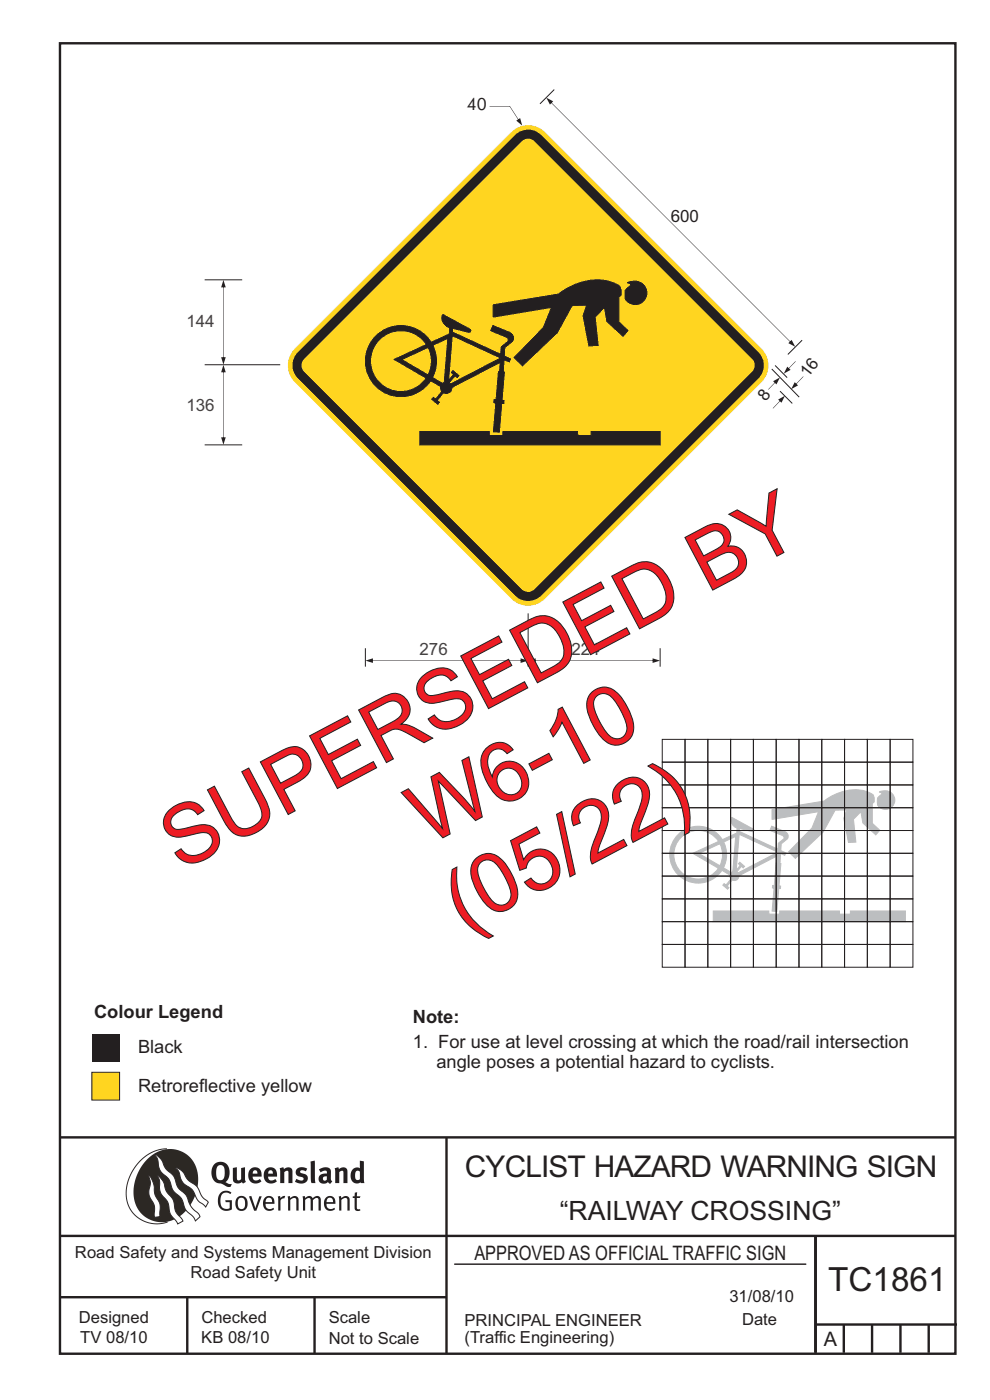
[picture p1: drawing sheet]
<svg xmlns="http://www.w3.org/2000/svg" width="210mm" height="297mm" viewBox="0 0 210 297" stroke-linecap="round" stroke-linejoin="round" font-family="sans-serif">
<g fill="none" stroke="#231f20" stroke-width=".51">
<path d="M12.7 9.2h190v278h-190zM12.7 241.3h190M94.7 241.4v45.8M12.7 275.2h82M12.7 262.2h190.1M39.7 275.2v12M66.7 275.2v12M173 262.1v24.9M173 281h30M179 281v6M185 281v6M191 281v6"/>
<path d="M197 281v6"/>
</g>
<path d="M96.4 268.2h74.6" fill="none" stroke="#231f20" stroke-width=".21"/>
<path d="M35.4 243.7a9.5 9.5 0 0 0-8.6 10.4 6.5 6.5 0 0 0 8.8 5.1" fill="none" stroke="#2c2824" stroke-width=".21"/>
<path d="M31.3 245.9a6.1 6.1 0 0 1 7.3-1.6 6.1 6.1 0 0 1 3.4 6.6 8.8 8.8 0 0 1-7.2 8.4 6.1 6.1 0 0 1-6.4-7.5 10.5 10.5 0 0 1 2.9-5.9z" fill-rule="evenodd" fill="#2c2824"/>
<g fill="#fff" stroke="#2c2824" stroke-width=".21">
<path d="M31.6 249.4l.3 .3 .6 1.2 .4 2.5 1 2 .1 2.7-1.2 .2-.1-2.5-.9-1.8-.2-.7 .3-2.4z" fill-rule="evenodd"/>
<path d="M37.1 247.7l.6 .1 .9 .6 1.3 1.9 1.9 1.5 1.1 2.1 1.3 1.2-.6 1-1.6-1.5-1.2-2.2-2-1.5-.5-.9-.4-1.5z" fill-rule="evenodd"/>
<path d="M32.8 244.9l.4 .1 .9 .8 1 2.1 1.7 1.5 .9 2.5 1.7 1.6 1.2 2.5 1.6 1.6 .2 .5-1 .9-.4-.9-1.6-1.5-1-2.4-1.7-1.7-.9-2.4-1.8-1.7-.3-.9-.3-1.6z" fill-rule="evenodd"/>
<path d="M33.4 249.4l.5 .3 .7 1 .7 2 1.5 1.9 .5 2.5 1.4 1.8 .1 .1-1.1 .7-1.6-2.2-.6-2.5-1.4-1.9-.3-1v-1.6z" fill-rule="evenodd"/>
</g>
<g fill="#231f20">
<path d="M46.8 253.1l.5-.4 .6-.1 .7 .1 .5 .3-.2 .3-.9-.3-.8 .2-.3 .7-.1 1.1 .1 .6 .3 .5 .5 .3 .6 .1 .4-.2v-1.3h-.8l-.1-.4h1.4v2l-.7 .2-.8 .1-.6-.2-.5-.5-.3-.8-.1-.9 .2-.8z" fill-rule="evenodd"/>
<path d="M50.7 254.3l.7-.2 .5 .5 .1 1.2-.2 .4-.3 .3h-.5l-.4-.4-.2-1.1zM50.4 254l-.5 1.1 .2 1.2 .8 .6 1-.2 .4-.4 .2-.5v-.8l-.2-.7-.3-.4-.5-.2h-.6z" fill-rule="evenodd"/>
<path d="M52.8 253.8l.5-.1 .9 2.6 .8-2.5h.5l-1.1 3h-.5z" fill-rule="evenodd"/>
<path d="M56.6 254.2l.4-.1 .4 .1 .2 .3 .1 .5h-1.4zM56.2 254l-.4 1v.7l.3 .6 .3 .4 .6 .2 1-.3 .2-.1-.2-.3-.6 .3-.7-.2-.3-.2-.1-.6v-.1h1.9l-.2-1.2-.8-.5-.5 .1z" fill-rule="evenodd"/>
<path d="M58.9 253.8l.5-.1 .1 .5 .4-.4 .6-.1-.2 .5-.4 .1-.4 .3v2.2h-.5z" fill-rule="evenodd"/>
<path d="M61 253.8h.5a.24 .24 0 0 0 .1 .3 .24 .24 0 0 0 .3-.2l.8-.2 .6 .5v2.6h-.4l-.1-2.3-.1-.3-.3-.1-.8 .5v2.2h-.5z" fill-rule="evenodd"/>
<path d="M64.2 253.8h.4a.23 .23 0 0 0 .2 .3 .23 .23 0 0 0 .3-.2l.5-.2 .5 .2a.23 .23 0 0 0 .3 .2 .23 .23 0 0 0 .2-.1l.8-.3 .6 .4 .1 2.7h-.5v-2.3l-.1-.3-.3-.1-.8 .5v2.2h-.5v-2.3l-.1-.3h-.3l-.8 .4v2.2h-.4z" fill-rule="evenodd"/>
<path d="M69.5 254.2l.5-.1 .4 .1 .2 .8h-1.3zM69.2 254l-.5 1 .1 .7 .2 .6 .4 .4 .4 .2 1.1-.3 .2-.1-.2-.3-.6 .3-.7-.2-.3-.3v-.6h1.9l-.2-1.2-.4-.3-.5-.2-.5 .1z" fill-rule="evenodd"/>
<path d="M71.8 253.8h.5a.24 .24 0 0 0 .1 .3 .24 .24 0 0 0 .4-.2l.7-.2 .6 .5 .1 2.6h-.5v-2.3l-.1-.3-.4-.1-.8 .5v2.2h-.5z" fill-rule="evenodd"/>
<path d="M75.3 253l.5-.1-.1 .9h.8l-.2 .3h-.6v2.2l.2 .2h.5v.3l-.2 .1-.6-.1-.4-.3v-2.4h-.4v-.3h.4z" fill-rule="evenodd"/>
<path d="M46.2 247.4l.4-.2h.4l.6 .6v1.8l-.2 .5-.4 .2h-.7l-.3-.5-.1-1.6zM45.5 246.9l-.4 .7-.2 .8v1l.3 .9 .7 .6 1 .2 1.6 .7 .4-.1 .3-.5h-.6l-.8-.4 .7-.9 .2-1.5a1.91 1.91 0 0 0-1.1-1.8 1.91 1.91 0 0 0-2.1 .3z" fill-rule="evenodd"/>
<path d="M49.4 247.8l.8-.2 .1 2.5 .1 .2 .3 .1 .4-.3v-2.3l.9-.2v2.6l.2 .5-.7 .3a.39 .39 0 0 0-.7 0h-.8l-.5-.4z" fill-rule="evenodd"/>
<path d="M53.8 248.4l.3-.1h.3l.2 .7h-1zM53.1 248l-.3 .5-.1 .8v.7l.4 .6 .5 .4 .6 .1 .7-.1 .6-.4-.4-.5-.4 .3h-.5l-.4-.1-.2-.4v-.3h1.9l-.1-1-.3-.6-1-.4-.5 .1z" fill-rule="evenodd"/>
<path d="M57.1 248.4l.2-.1h.4l.2 .7h-1zM56.4 248l-.4 .6-.1 .8 .1 .7 .4 .5 .5 .4 .6 .1 .6-.1 .6-.4-.3-.5-.6 .3h-.5l-.4-.6v-.2h1.9l-.1-1-.3-.6-.5-.3-.5-.1-.5 .1z" fill-rule="evenodd"/>
<path d="M59.3 247.8l.8-.2 .1 .4 1-.4 .7 .3 .1 .5v2.6h-.8v-2.3l-.3-.3-.6 .3v2.3h-.9z" fill-rule="evenodd"/>
<path d="M63 248l.9-.4 1.3 .3-.3 .6-.9-.2-.3 .2 .1 .3 1 .3 .4 .4v.8l-.4 .6-1.1 .2-1.1-.4 .3-.6 1 .4 .3-.1 .2-.3-.2-.3-.9-.3-.4-.3-.2-.6z" fill-rule="evenodd"/>
<path d="M68.6 249.7l.7-.2v.8l-.3 .2-.3-.1-.2-.3zM67.6 248.1l.4 .6 .8-.4 .5 .2a.35 .35 0 0 1 0 .5 .35 .35 0 0 1-.5 0l-1 .4-.2 .9 .2 .4 .3 .3h1.1a.49 .49 0 0 1 .8 .2l.5-.6-.3-.4v-1.7l-.2-.5-.4-.3-.6-.1z" fill-rule="evenodd"/>
<path d="M71 247.8l.8-.2 .1 .4 .9-.4 .7 .3 .2 .5v2.6h-.8l-.1-2.3-.2-.3-.6 .3v2.3h-.9z" fill-rule="evenodd"/>
<path d="M75.6 248.5l.3-.1 .4 .2v1.5l-.3 .2h-.4l-.2-.4-.1-.9zM76.3 246.2v1.3a.19 .19 0 0 1 0 .3 .19 .19 0 0 1-.3-.1l-.8 .1-.6 .5-.2 .9 .1 1 .3 .5 .6 .3h.6l.5-.2v.2h.8l-.1-4.6z" fill-rule="evenodd"/>
<path d="M65.9 246.4l.9-.2 .1 4.8h-.8l-.1-.3z" fill-rule="evenodd"/>
</g>
<path d="M19.5 227.5h5.9v5.9h-5.9z" fill-rule="evenodd" fill="#ffd520" stroke="#231f20" stroke-width=".21"/>
<path d="M19.5 219.3h5.9v5.9h-5.9z" fill-rule="evenodd" fill="#231f20"/>
<path d="M186.6 168a2.07 2.07 0 0 1 2.8 .6 2.07 2.07 0 0 1-.6 2.9 1.76 1.76 0 0 1-2.2-.1 1.76 1.76 0 0 1-.4-2.2l.8-.7v-.2zM163.8 171.8v2l9.8-1.6-1.4 3.4-4.9 5.1 1.4 1.4 5.9-5.6 2.6-4.6 2.4-.1-.6 1.8 1 5.1h1.6l-.6-4.9 1.6-1.6 .4 2.4 2.8 2.5 .8-1-1.6-1.4v-4.2l.3-.2a1.54 1.54 0 0 0-.2-1.8 8.7 8.7 0 0 0-8.8 .4l-1.4 1zM143.8 177a6 6 0 0 1 9.4 1.1l3.1-1.4v-1.1a1.63 1.63 0 0 1-1.1-2.2l4.6 2.5 .1 .4a1.7 1.7 0 0 1-1.5-.2l-1.6-.3v.6l8.2 3.8 .1-.7a.88 .88 0 0 1 .6-1.1 .69 .69 0 0 0 .5-1l-2.9-1.2 .4-.9 2.9 1.2a1.01 1.01 0 0 1 .4 1.5l-1.3 1-.1 1.4 1.1 .5-.2 .6-.8-.4-.1 .1-.1 2h.1l-.4 4.7 .4 .1v.5h-.4v-.5l-.4 5.4-1-.1 .8-10.2h.2l.1-1.6-8.1 4.3a.97 .97 0 0 1-1.5 .9l-1.1 1.3 .4 .3-.3 .3-1-.8 .3-.4 .4 .4 1-1.3-.2-.9-1.7-1a6 6 0 0 1-8.8 1.4 6 6 0 0 1-.5-9zM144.2 178a5.2 5.2 0 0 1 8.2 .5l-5.5 2.5 5.5 3.2a5.2 5.2 0 0 1-7.4 1.2 5.2 5.2 0 0 1-.8-7.4zM148.2 181.1l4.5-2.1a5.2 5.2 0 0 1 0 4.7zM156.8 177.1l-.6 7.5 .8-1-.4-.4 .3-.3 1 .9-.3 .3-.3-.3-1 1.2 .2 .2 8.5-4.4-8.1-3.8zM153.5 178.6a6 6 0 0 1 0 5.5l1.7 1 .2-.2 .6-7.4zM163.9 187.8l.3 .1v.5h-.4zM151.3 193.3h11.8v.6h2.3v-.6h12.7v.6h2.3v-.6h11.7v2.2h-40.8z" fill-rule="evenodd" fill="#bcbec0" stroke="#bcbec0" stroke-width=".21"/>
<g fill="none" stroke="#231f20" stroke-width=".21">
<path d="M140.5 156.9h4.8v4.8h-4.8zM145.3 156.9h4.8v4.8h-4.8zM150.1 156.9h4.9v4.8h-4.9zM155 156.9h4.8v4.8h-4.8zM159.8 156.9h4.8v4.8h-4.8zM164.6 156.9h4.9v4.8h-4.9zM169.5 156.9h4.8v4.8h-4.8zM174.3 156.9h4.8v4.8h-4.8zM179.1 156.9h4.9v4.8h-4.9zM184 156.9h4.8v4.8h-4.8zM188.8 156.9h4.9v4.8h-4.9zM140.5 161.7h4.8v4.8h-4.8z"/>
<path d="M140.5 166.5h4.8v4.9h-4.8zM140.5 171.4h4.8v4.8h-4.8zM140.5 176.2h4.8v4.8h-4.8zM145.3 161.7h4.8v4.8h-4.8zM145.3 166.5h4.8v4.9h-4.8zM145.3 171.4h4.8v4.8h-4.8zM145.3 176.2h4.8v4.8h-4.8zM150.1 161.7h4.9v4.8h-4.9zM150.1 166.5h4.9v4.9h-4.9zM150.1 171.4h4.9v4.8h-4.9zM150.1 176.2h4.9v4.8h-4.9zM155 161.7h4.8v4.8h-4.8z"/>
<path d="M155 166.5h4.8v4.9h-4.8zM155 171.4h4.8v4.8h-4.8zM155 176.2h4.8v4.8h-4.8zM159.8 161.7h4.8v4.8h-4.8zM159.8 166.5h4.8v4.9h-4.8zM159.8 171.4h4.8v4.8h-4.8zM159.8 176.2h4.8v4.8h-4.8zM164.6 161.7h4.9v4.8h-4.9zM164.6 166.5h4.9v4.9h-4.9zM164.6 171.4h4.9v4.8h-4.9zM164.6 176.2h4.9v4.8h-4.9zM169.5 161.7h4.8v4.8h-4.8z"/>
<path d="M169.5 166.5h4.8v4.9h-4.8zM169.5 171.4h4.8v4.8h-4.8zM169.5 176.2h4.8v4.8h-4.8zM174.3 161.7h4.8v4.8h-4.8zM174.3 166.5h4.8v4.9h-4.8zM174.3 171.4h4.8v4.8h-4.8zM174.3 176.2h4.8v4.8h-4.8zM179.1 161.7h4.9v4.8h-4.9zM179.1 166.5h4.9v4.9h-4.9zM179.1 171.4h4.9v4.8h-4.9zM179.1 176.2h4.9v4.8h-4.9zM184 161.7h4.8v4.8h-4.8z"/>
<path d="M184 166.5h4.8v4.9h-4.8zM184 171.4h4.8v4.8h-4.8zM184 176.2h4.8v4.8h-4.8zM188.8 161.7h4.9v4.8h-4.9zM188.8 166.5h4.9v4.9h-4.9zM188.8 171.4h4.9v4.8h-4.9zM188.8 176.2h4.9v4.8h-4.9zM140.5 181h4.8v4.9h-4.8zM140.5 185.9h4.8v4.8h-4.8zM140.5 190.7h4.8v4.8h-4.8zM140.5 195.5h4.8v4.9h-4.8zM145.3 181h4.8v4.9h-4.8z"/>
<path d="M145.3 185.9h4.8v4.8h-4.8zM145.3 190.7h4.8v4.8h-4.8zM145.3 195.5h4.8v4.9h-4.8zM150.1 181h4.9v4.9h-4.9zM150.1 185.9h4.9v4.8h-4.9zM150.1 190.7h4.9v4.8h-4.9zM150.1 195.5h4.9v4.9h-4.9zM155 185.9h4.8v4.8h-4.8zM155 181h4.8v4.9h-4.8zM155 190.7h4.8v4.8h-4.8zM155 195.5h4.8v4.9h-4.8zM159.8 181h4.8v4.9h-4.8z"/>
<path d="M159.8 185.9h4.8v4.8h-4.8zM159.8 190.7h4.8v4.8h-4.8zM159.8 195.5h4.8v4.9h-4.8zM164.6 181h4.9v4.9h-4.9zM164.6 185.9h4.9v4.8h-4.9zM164.6 190.7h4.9v4.8h-4.9zM164.6 195.5h4.9v4.9h-4.9zM169.5 181h4.8v4.9h-4.8zM169.5 185.9h4.8v4.8h-4.8zM169.5 190.7h4.8v4.8h-4.8zM169.5 195.5h4.8v4.9h-4.8zM174.3 181h4.8v4.9h-4.8z"/>
<path d="M174.3 185.9h4.8v4.8h-4.8zM174.3 190.7h4.8v4.8h-4.8zM174.3 195.5h4.8v4.9h-4.8zM179.1 181h4.9v4.9h-4.9zM179.1 185.9h4.9v4.8h-4.9zM179.1 190.7h4.9v4.8h-4.9zM179.1 195.5h4.9v4.9h-4.9zM184 181h4.8v4.9h-4.8zM184 185.9h4.8v4.8h-4.8zM184 190.7h4.8v4.8h-4.8zM184 195.5h4.8v4.9h-4.8zM188.8 181h4.9v4.9h-4.9z"/>
<path d="M188.8 185.9h4.9v4.8h-4.9zM188.8 190.7h4.9v4.8h-4.9zM188.8 195.5h4.9v4.9h-4.9zM140.5 200.4h4.8v4.8h-4.8zM145.3 200.4h4.8v4.8h-4.8zM150.1 200.4h4.9v4.8h-4.9zM155 200.4h4.8v4.8h-4.8zM159.8 200.4h4.8v4.8h-4.8zM164.6 200.4h4.9v4.8h-4.9zM169.5 200.4h4.8v4.8h-4.8zM174.3 200.4h4.8v4.8h-4.8zM179.1 200.4h4.9v4.8h-4.9z"/>
<path d="M184 200.4h4.8v4.8h-4.8zM188.8 200.4h4.9v4.8h-4.9z"/>
</g>
<path d="M167.2 72.8l.7-.7 .8 1.5zM117 21.8l50.6 50.7zM115.9 20.7l1.4 .8-.6 .7z" fill="#231f20"/>
<path d="M117.6 19l-3.1 3M163.7 78.3l5.8 5.9M164.4 77.5l2.6 2.6M170.1 72.2l-3 3M165.5 83l2.6 2.6" fill="none" stroke="#231f20" stroke-width=".21"/>
<g fill="#231f20">
<path d="M165.4 85l-1.4 1.7zM165.1 84.8l1.4-.8-.7 1.4z"/>
<path d="M170.4 79.8l-1.5 1.7zM168.6 81.1l.7 .7-1.5 .8z"/>
<path d="M168.7 76.6l-1.4 1.6zM167 77.8l.7 .7-1.4 .8z"/>
<path d="M164.4 81.1l-1.4 1.6zM164 80.9l1.4-.8-.7 1.5z"/>
<path d="M109.5 25.6l.8-.5 .5 1.5zM108.1 22.5l1.8 2.9zM103.9 22.5l4.2 .1z"/>
</g>
<path d="M108.5 28a5 5 0 0 1 7.1 0l45.9 46a5 5 0 0 1 0 7.1l-45.9 45.9a5 5 0 0 1-7.1 0l-46-45.9a5 5 0 0 1 0-7.1z" fill-rule="evenodd" fill="#ffd520"/>
<path d="M109.3 28.6a3.9 3.9 0 0 1 5.5 0l46.1 46.1a3.9 3.9 0 0 1 0 5.5l-46.1 46.2a3.9 3.9 0 0 1-5.5 0l-46.1-46.2a3.9 3.9 0 0 1 0-5.5z" fill-rule="evenodd" fill="#231f20"/>
<path d="M110.7 30a1.88 1.88 0 0 1 2.7 0l46.2 46.2a1.88 1.88 0 0 1 0 2.6l-46.2 46.2a1.88 1.88 0 0 1-2.7 0l-46.2-46.2a1.88 1.88 0 0 1 0-2.6z" fill-rule="evenodd" fill="#ffd520"/>
<path d="M133.1 59.9a2.65 2.65 0 0 1 3.1 .3 2.65 2.65 0 0 1 .8 3 2.47 2.47 0 0 1-4.4 .3v-.9a1.62 1.62 0 0 1 .9-1.8l.2-.3v-.2zM104.6 64.7v2.5l12.4-2-1.8 4.3-6.2 6.4 1.8 1.7 7.4-7 3.2-5.8h3.1l-.8 2.2 1.2 6.4 2-.1-.7-6.1 2-2 .5 3 3.5 3.2 1-1.3-2-1.8v-5.2l.5-.5a2.43 2.43 0 0 0-.4-2 10.6 10.6 0 0 0-10.2 .1l-1.7 1-.9 .7zM79.4 71.7a7.5 7.5 0 0 1 12.1 .9l3.8-1.8v-1.3a2.04 2.04 0 0 1-1.3-2.8l5.7 3.1 .2 .3-.1 .2a1.87 1.87 0 0 1-1.7-.1l-2.1-.5v.7l10.2 4.8 .1-.8a.99 .99 0 0 1 .6-1.3l.3-.2a.77 .77 0 0 0 .5-1.2l-3.6-1.5 .4-1.2 3.7 1.5a1.26 1.26 0 0 1 .5 1.9l-1.6 1.3-.1 1.8 1.3 .6-.3 .7-.9-.4-.2 .1-.1 2.4 .2 .1-.5 5.9h.4v.7h-.5l.1-.6-.6 6.7-1.2-.1 1-12.7h.3l.1-2-10.2 5.3a1.21 1.21 0 0 1-1.8 1.1l-1.4 1.6 .5 .5-.3 .4-1.3-1.1 .3-.4 .5 .4 1.3-1.7-.2-.5v-.5l-2.2-1.2a7.5 7.5 0 0 1-10.8 1.8 7.5 7.5 0 0 1-1.1-10.9zM80.8 71.7a6.5 6.5 0 0 1 9.7 1.4l-6.9 3.1 6.8 4a6.5 6.5 0 0 1-9.6 1.2 6.5 6.5 0 0 1 0-9.7zM85.2 76.3l5.6-2.6a6.5 6.5 0 0 1 0 5.8zM95.9 71.4l-.7 9.3 1-1.3-.5-.4 .4-.4 1.3 1.1-.4 .4-.5-.4-1.2 1.5 .3 .3 10.6-5.5-10.2-4.7zM91.8 73.2a7.6 7.6 0 0 1-.1 6.9l2.2 1.2 .3-.2 .8-9.3zM104.8 84.8h.4v.7l-.5-.1zM89 91.5h14.8v.9h2.9v-.9h15.8v.9h2.9v-.9h14.6v2.9h-51z" fill-rule="evenodd" fill="#231f20" stroke="#231f20" stroke-width=".21"/>
<path d="M77.5 137.5v3.9M112 130.1v11.3M140 137.5v3.9" fill="none" stroke="#231f20" stroke-width=".21"/>
<g fill="#231f20">
<path d="M77.5 140.1l1.6-.4v.9zM79 140.1l31.5 .1zM110.4 139.7l1.6 .4-1.6 .5z"/>
<path d="M112.1 140.1l1.5-.4v.9zM113.6 140.1l24.9 .1zM138.4 139.7l1.6 .4-1.6 .5z"/>
</g>
<path d="M43.4 59.4h8M43.4 77.4h16M43.4 94.4h8" fill="none" stroke="#231f20" stroke-width=".21"/>
<g fill="#231f20">
<path d="M47.4 59.4l.5 1.6h-1zM47.3 60.9l.1 14.9zM46.9 75.8h1l-.5 1.6z"/>
<path d="M46.9 92.8h1l-.5 1.6zM47.3 78.9l.1 13.9zM47.4 77.4l.5 1.6h-1z"/>
</g>
<g font-size="17.6" fill="#ed1c24">
<text x="90.8" y="179.4" transform="rotate(-28 90.8 179.4)">W6-10</text>
<text x="38.3" y="184.9" transform="rotate(-28 38.3 184.9)">SUPERSEDED BY</text>
<text x="98.3" y="197.7" transform="rotate(-28 98.3 197.7)">(05/22)</text>
</g>
<text font-size="7.1" fill="#231f20" x="175.7" y="274">TC1861</text>
<text font-size="6.3" fill="#231f20" x="98.6" y="249.8">CYCLIST HAZARD WARNING SIGN</text>
<text font-size="5.6" fill="#231f20" x="118.7" y="258.7">“RAILWAY CROSSING”</text>
<g font-size="4.2" fill="#231f20">
<text x="100.6" y="267.2">APPROVED AS OFFICIAL TRAFFIC SIGN</text>
<text x="174.7" y="285.6">A</text>
</g>
<g font-size="3.9" fill="#231f20">
<text x="20" y="216">Colour Legend</text>
<text x="87.6" y="217.1">Note:</text>
<text x="29.3" y="223.5">Black</text>
<text x="87.6" y="222.3">1. For use at level crossing at which the road/rail intersection</text>
<text x="92.6" y="226.6">angle poses a potential hazard to cyclists.</text>
<text x="29.3" y="231.7">Retroreflective yellow</text>
</g>
<g font-size="3.6" fill="#231f20">
<text x="99.1" y="23.4">40</text>
<text x="142.3" y="47">600</text>
<text x="171.4" y="80.2" transform="rotate(-52 171.4 80.2)">16</text>
<text x="162.5" y="85.2" transform="rotate(-52 162.5 85.2)">8</text>
</g>
<g font-size="3.6" fill="#414142">
<text x="39.5" y="69.3">144</text>
<text x="39.5" y="87.1">136</text>
<text x="89" y="139">276</text>
<text x="121.2" y="139">224</text>
</g>
<g font-size="3.5" fill="#231f20">
<text x="15.9" y="266.8">Road Safety and Systems Management Division</text>
<text x="40.4" y="271.1">Road Safety Unit</text>
<text x="16.7" y="280.6">Designed</text>
<text x="42.7" y="280.6">Checked</text>
<text x="69.7" y="280.6">Scale</text>
<text x="98.5" y="281.3">PRINCIPAL ENGINEER</text>
<text x="154.7" y="276.2">31/08/10</text>
<text x="157.4" y="281.2">Date</text>
<text x="17" y="284.8">TV 08/10</text>
<text x="42.7" y="284.8">KB 08/10</text>
<text x="69.7" y="285.2">Not to Scale</text>
<text x="98.5" y="284.8">(Traffic Engineering)</text>
</g>
</svg>
